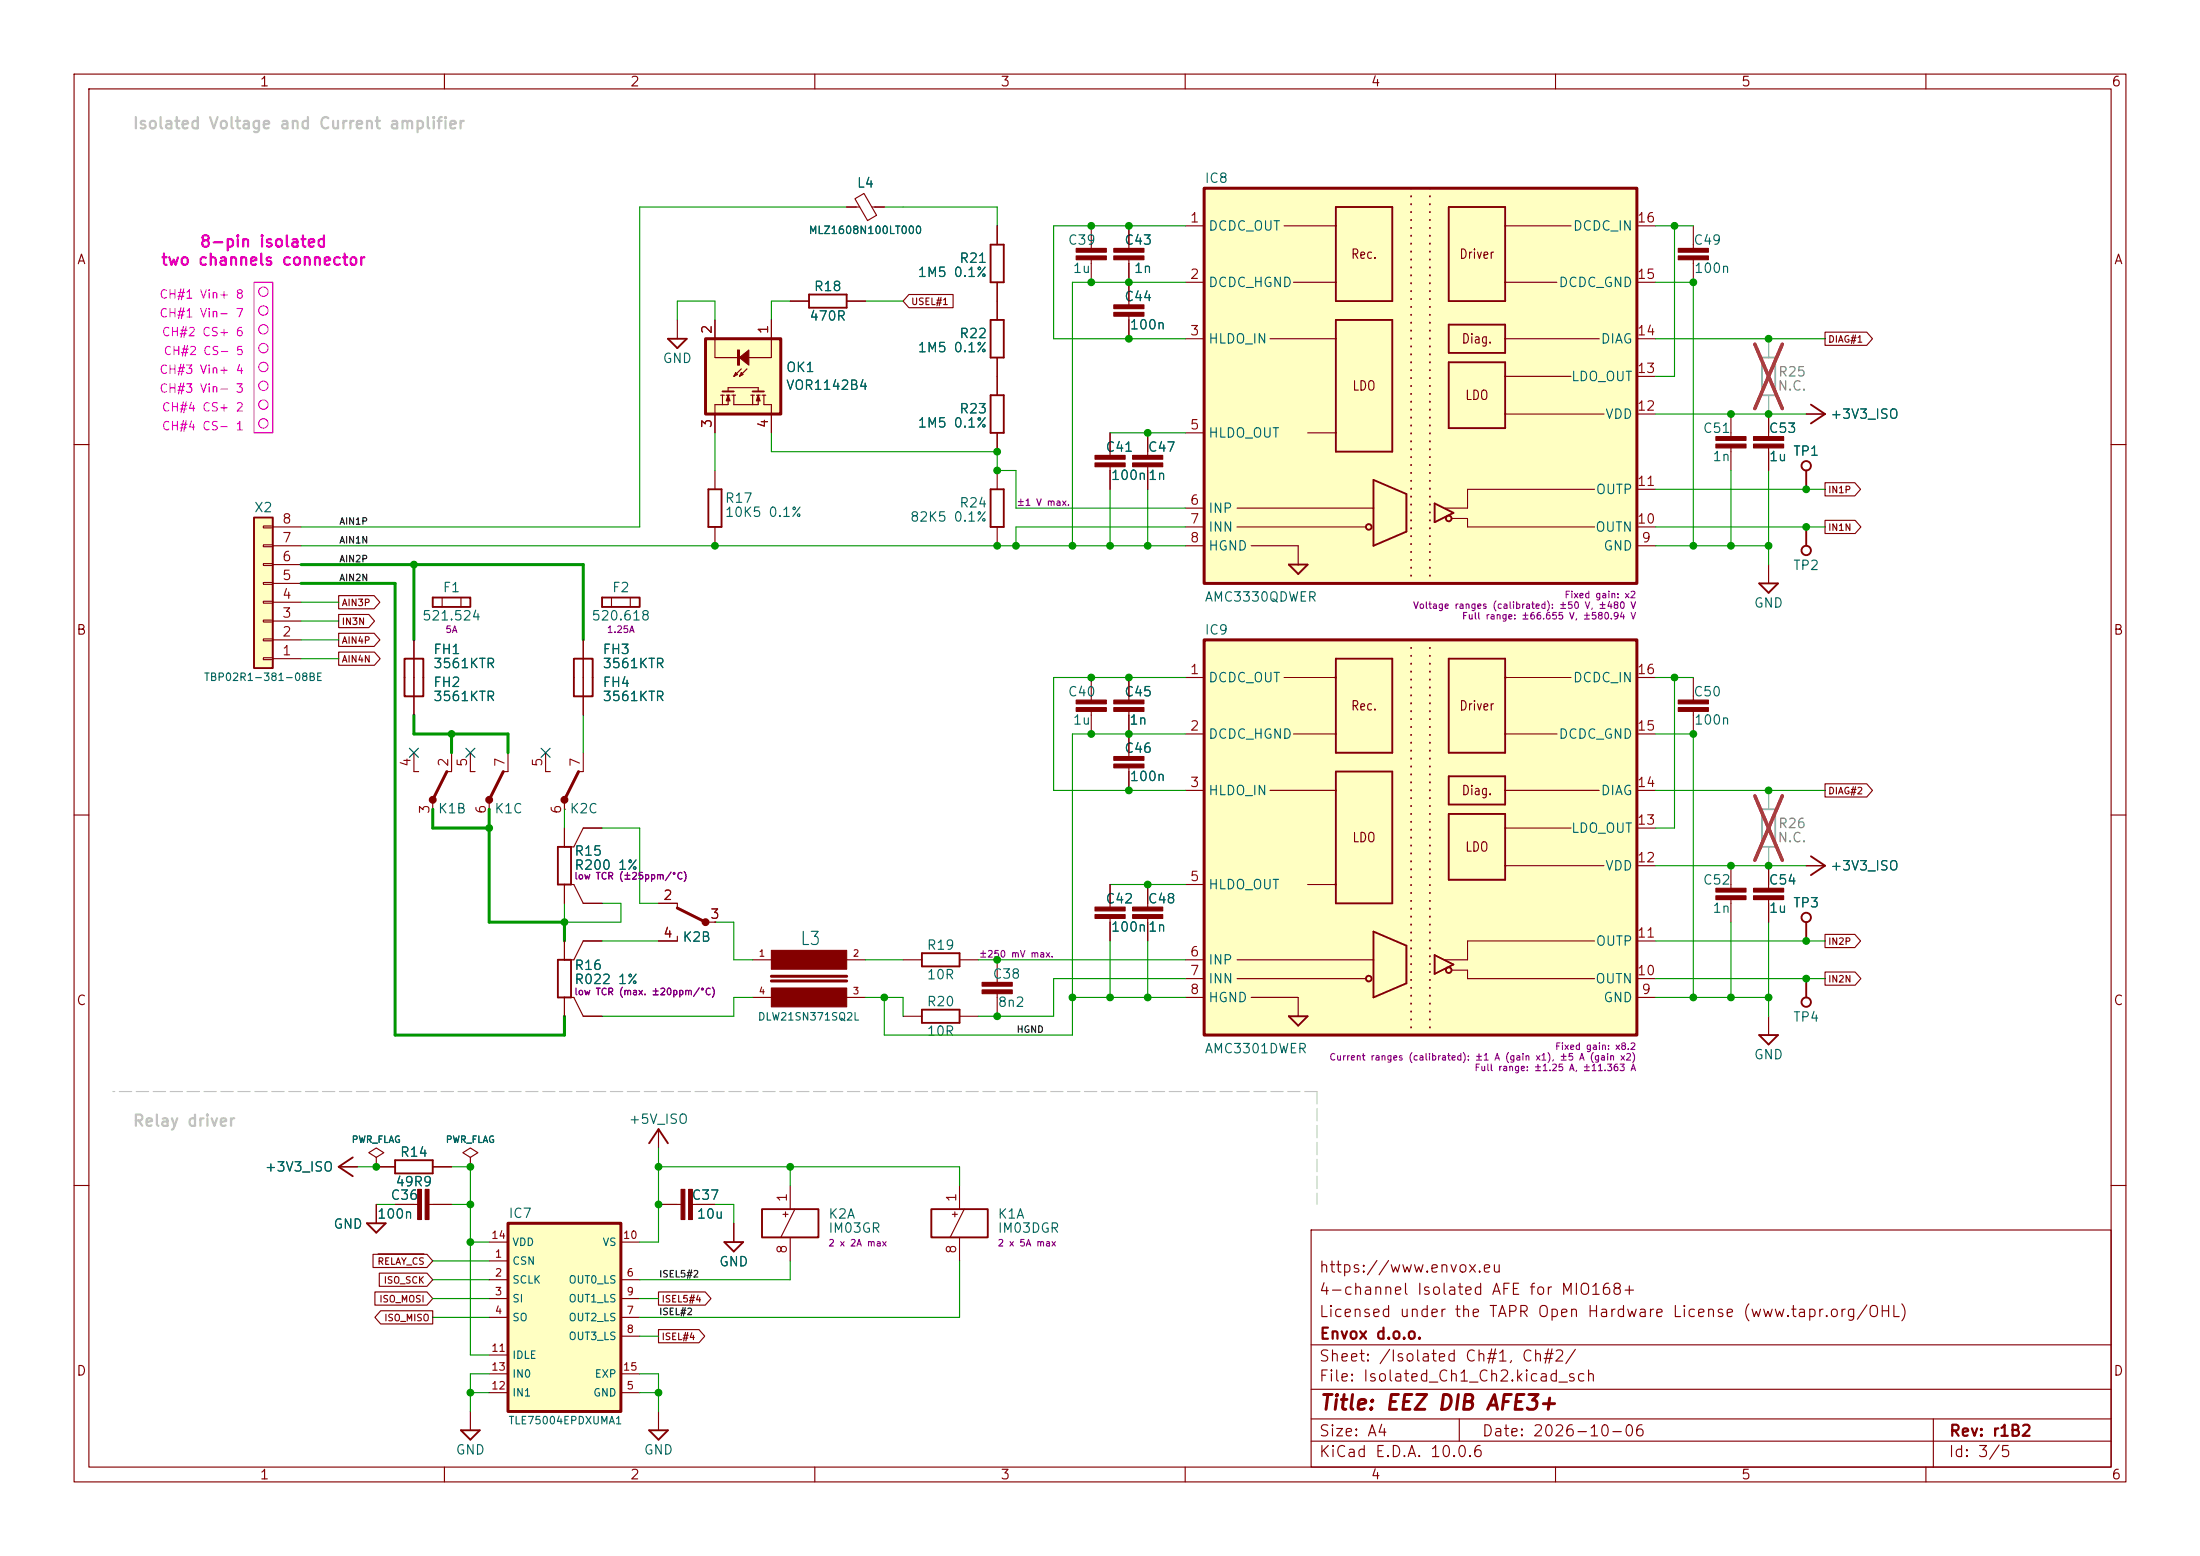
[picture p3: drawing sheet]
<svg xmlns="http://www.w3.org/2000/svg" width="297mm" height="210mm" viewBox="0 0 297 210" stroke-linecap="round" stroke-linejoin="round" font-family="sans-serif">
<g fill="none" stroke="#840000" stroke-width=".15">
<path d="M10 10h277v190h-277zM12 12h273v186h-273zM60 10v2M110 10v2M160 10v2M210 10v2M260 10v2M10 60h2M285 60h2M10 110h2M285 110h2M10 160h2"/>
<path d="M177 166h108v32h-108zM285 160h2M60 198v2M110 198v2M160 198v2M177 194.5h108M177 191.5h108M177 187.5h108M177 181.5h108M197 191.5v3M210 198v2M260 198v2"/>
<path d="M261 191.5v6.5"/>
</g>
<path d="M162.6 86.4h58.4v53.3h-58.4z" fill="#ffffc2"/>
<g fill="none" stroke="#840000" stroke-width=".15">
<path d="M106.7 40.6h2.5M114.3 40.6h2.5M78.7 86.4v10.1M82.5 80.6v1.3M85.1 80.6v1.3M160 91.4h2.6M160 99.1h2.6M173.4 91.4h6.9M174.6 99.1h5.7M203.2 91.4h8.9M203.2 99.1h7M221 91.4h2.5"/>
<path d="M221 99.1h2.5M228.6 91.4v3.1M228.6 96v3.1M73.7 101.6v2.5h.6M76.2 109.2h.1M76.2 108v1.2M78.7 101.6v2.5h-.6M160 106.7h2.6M160 119.4h2.6M171.4 106.7h8.9M176.5 119.4h3.8M203.2 106.7h12.7"/>
<path d="M203.2 111.8h8.9M203.2 116.8h13.3M221 106.7h2.5M221 111.8h2.5M221 116.8h2.5M101.6 129.5h2.5M101.6 134.6h2.5M114.3 129.5h2.5M114.3 134.6h2.5M160 129.5h2.6M160 132.1h2.6M160 134.6h2.6"/>
<path d="M167 129.5h18.4M167 132.1h17.4M168.9 134.6h6.4v2.6M196 130.9h2.1v1.2h17.2M215.3 127h-17.2v2.5h-3M221 132.1h2.5M221 134.6h2.5M221 127h2.5M50.8 156.2l1-.6-1-.7-1 .7 1 .6v1.3M50.8 157.5h.1M50.8 157.5h2.5M58.4 157.5h2.6"/>
<path d="M63.5 156.2l1-.6-1-.7-1 .7 1 .6v1.3M63.5 157.5h.1M50.8 162.6v2.5M53.3 162.6h3.1M57.9 162.6h3.1M88.9 162.6h3M93.5 162.6h3M99.1 165.1v2.5M63.5 190.5v2.5M88.9 190.5v2.5"/>
</g>
<g fill="none" stroke="#840000" stroke-width=".25">
<path d="M109.2 39.8h5.1v1.7h-5.1zM77.5 88.9h2.5v5.1h-2.5zM81.3 80.6h5.1v1.3h-5.1zM180.3 88.9h7.7v12.7h-7.7zM195.6 88.9h7.6v12.7h-7.6zM180.3 104.1h7.7v17.8h-7.7zM195.6 104.8h7.6v3.8h-7.6zM195.6 109.9h7.6v8.8h-7.6zM174 137.2h2.5l-1.2 1.2zM185.4 125.7l4.5 1.9v5.1l-4.5 1.9zM193.7 128.9l2.5 1.3-2.5 1.2zM53.3 156.6h5.1v1.8h-5.1z"/>
<path d="M49.5 165.1h2.6l-1.3 1.3zM97.8 167.6h2.5l-1.2 1.3zM62.2 193h2.6l-1.3 1.3zM87.6 193h2.6l-1.3 1.3z"/>
<circle cx="184.8" cy="132.1" r=".38"/>
<circle cx="195.6" cy="130.9" r=".38"/>
</g>
<path d="M190.5 86.4v53.3M193 86.4v53.3" fill="none" stroke="#840000" stroke-width=".25" stroke-dasharray=".1 1"/>
<path d="M162.6 86.4h58.4v53.3h-58.4zM78.1 104.1l-1.9 3.9M104.1 131.8h10.2M104.1 132.4h10.2" fill="none" stroke="#840000" stroke-width=".41"/>
<g fill="#840000" stroke="#840000" stroke-width=".15">
<path d="M57.4 160.5h.5v4.1h-.5z"/>
<path d="M56.4 160.5h.5v4.1h-.5z"/>
<path d="M91.9 160.5h.6v4.1h-.6z"/>
<path d="M93 160.5h.5v4.1h-.5z"/>
<path d="M226.6 94.5h4v.5h-4z"/>
<path d="M226.6 95.5h4v.5h-4z"/>
<path d="M104.1 128.3h10.2v2.5h-10.2z"/>
<path d="M104.1 133.4h10.2v2.5h-10.2z"/>
</g>
<circle cx="76.2" cy="108" r=".33" fill="#840000" stroke="#840000" stroke-width=".41"/>
<path d="M95.2 45.7h10.2v10.2h-10.2z" fill="#ffffc2"/>
<g fill="none" stroke="#840000" stroke-width=".15">
<path d="M96.5 43.2v5.1h3.3M97.3 53.3h.5M97.5 53.3v1.3M98 53.3h.6M98.3 53.3v1.3h-1.8v3.8M98.3 52.8v-.5h4.1v.5M98.8 53.3h.5M99.1 53.3v1.3h3.3v-1.3M99.3 50.3l.3 .2-.5 .3zM100.1 50.3l.2 .2-.5 .3zM100.1 49.8l-1 1M100.8 49.8l-1 1"/>
<path d="M101.3 53.3h.6M101.6 53.3v1.3M102.1 53.3h.5M102.9 53.3h.5M103.1 53.3v1.3h1v3.8M104.1 43.2v5.1h-3M238.8 116.8v3.1M243.8 116.8h2.6M76.2 137.2v-2.6h1.3l1.2 2.6h2.6M76.2 127v2.5h1.3l1.2-2.5h2.6M238.8 121.4v3.1M45.7 157.5h2.6"/>
<path d="M88.9 152.4v2.5"/>
</g>
<g fill="#840000" stroke="#840000" stroke-width=".15">
<path d="M99.6 47.2h.2v2.1h-.2z"/>
<path d="M99.8 48.3l1.3-1.1v2.1z"/>
<path d="M102.4 53.3l.2 .8h-.5z"/>
<path d="M98.3 53.3l.3 .8h-.6z"/>
<path d="M236.7 119.9h4.1v.5h-4.1z"/>
<path d="M236.7 120.9h4.1v.5h-4.1z"/>
</g>
<path d="M97.5 52.8h1.6M101.6 52.8h1.5M244.5 115.6l1.9 1.2-1.9 1.3M75.3 129.5h1.8v5.1h-1.8zM47.6 156.2l-1.9 1.3 1.9 1.3M87.6 154.3l1.3-1.9 1.3 1.9" fill="none" stroke="#840000" stroke-width=".25"/>
<path d="M95.2 45.7h10.2v10.2h-10.2z" fill="none" stroke="#840000" stroke-width=".41"/>
<path d="M237.9 109.2h1.7v5.1h-1.7z" fill="none" stroke="#a1a1a1" stroke-width=".25"/>
<path d="M238.8 106.7v2.5M238.8 114.3v2.5" fill="none" stroke="#a1a1a1" stroke-width=".15"/>
<path d="M236.9 107.4l3.7 8.7M240.6 107.4l-3.7 8.7" fill="none" stroke="#e12e31" stroke-width=".46"/>
<path d="M34.3 69.9h2.5v20.3h-2.5z" fill="#ffffc2"/>
<g fill="none" stroke="#840000" stroke-width=".25">
<path d="M133.7 33h1.8v5.1h-1.8zM133.7 43.2h1.8v5.1h-1.8zM34.3 69.9h2.5v20.3h-2.5zM133.7 66h1.8v5.1h-1.8zM237.5 78.7h2.5l-1.2 1.3zM54.6 88.9h2.5v5.1h-2.5zM58.4 80.6h5.1v1.3h-5.1zM75.3 114.3h1.8v5.1h-1.8zM237.5 139.7h2.5l-1.2 1.3zM243.8 124.5v2.5M243.8 132.1v2.5M102.9 163.2h7.6v3.8h-7.6z"/>
<circle cx="243.8" cy="123.8" r=".63"/>
<circle cx="243.8" cy="135.3" r=".63"/>
</g>
<g fill="none" stroke="#840000" stroke-width=".15">
<path d="M114.3 27.9h1.8M115.4 26.8l1.2-.7 1.7 3-1.2 .7zM117.7 27.9h1.7M134.6 30.5v2.5M134.6 38.1v5.1M134.6 48.3v2.5M238.8 55.9v3M35.6 78.6h1.2v.3h-1.2zM35.6 76.1h1.2v.2h-1.2zM35.6 73.5h1.2v.3h-1.2zM35.6 71h1.2v.2h-1.2zM36.8 78.7h3.8"/>
<path d="M36.8 76.2h3.8M36.8 73.7h3.8M36.8 71.1h3.8M134.6 63.5v2.5M134.6 71.1v2.6M238.8 60.5v3M238.8 76.2v2.5M35.6 88.8h1.2v.2h-1.2zM35.6 86.2h1.2v.3h-1.2zM35.6 83.7h1.2v.2h-1.2zM35.6 81.2h1.2v.2h-1.2zM36.8 88.9h3.8"/>
<path d="M36.8 86.4h3.8M36.8 83.8h3.8M36.8 81.3h3.8M55.9 86.4v10.1M59.7 80.6v1.3M62.2 80.6v1.3M55.9 101.6v2.5h.6M58.4 109.2h.1M58.4 108v1.2M61 101.6v2.5h-.7M63.5 101.6v2.5h.6M66 109.2h.1"/>
<path d="M66 108v1.2M68.6 101.6v2.5h-.7M76.2 111.8v2.5h1.3l1.2-2.5h2.6M233.7 116.8v3.1M76.2 121.9v-2.5h1.3l1.2 2.5h2.6M88.9 121.9h2.5v.7M91.4 126.4v.6h-2.5M95.2 124.5h1.3M96.5 124.5h.1M233.7 121.4v3.1M238.8 137.2v2.5M243.8 132.1h.1"/>
<path d="M243.8 127h.1M106.7 160v3.2M106.7 167v3.2M107.3 163.2l-1.9 3.8"/>
</g>
<g fill="#840000" stroke="#840000" stroke-width=".15">
<path d="M231.6 119.9h4.1v.5h-4.1z"/>
<path d="M231.6 120.9h4.1v.5h-4.1z"/>
<path d="M236.7 58.9h4.1v.5h-4.1z"/>
<path d="M236.7 59.9h4.1v.6h-4.1z"/>
</g>
<g fill="#840000" stroke="#840000" stroke-width=".41">
<circle cx="66" cy="108" r=".33"/>
<circle cx="58.4" cy="108" r=".33"/>
<circle cx="95.2" cy="124.5" r=".33"/>
</g>
<path d="M60.3 104.1l-1.9 3.9M67.9 104.1l-1.9 3.9M91.4 122.6l3.8 1.9" fill="none" stroke="#840000" stroke-width=".41"/>
<path d="M237.9 48.3h1.7v5h-1.7z" fill="none" stroke="#a1a1a1" stroke-width=".25"/>
<path d="M238.8 45.7v2.6M238.8 53.3v2.6" fill="none" stroke="#a1a1a1" stroke-width=".15"/>
<path d="M236.9 46.5l3.7 8.6M240.6 46.5l-3.7 8.6" fill="none" stroke="#e12e31" stroke-width=".46"/>
<path d="M162.6 25.4h58.4v53.3h-58.4z" fill="#ffffc2"/>
<g fill="none" stroke="#840000" stroke-width=".15">
<path d="M147.3 30.5v3M147.3 35.1v3M152.4 30.5v3M152.4 35.1v6M160 30.5h2.6M160 38.1h2.6M173.4 30.5h6.9M174.6 38.1h5.7M203.2 30.5h8.9M203.2 38.1h7M221 30.5h2.5M221 38.1h2.5"/>
<path d="M228.6 30.5v3M228.6 35.1v3M134.6 50.8v2.5M134.6 58.4v2.6M149.9 58.4v3.1M152.4 42.7v3M154.9 58.4v3.1M160 45.7h2.6M160 58.4h2.6M171.4 45.7h8.9M176.5 58.4h3.8M203.2 45.7h12.7"/>
<path d="M203.2 50.8h8.9M203.2 55.9h13.3M221 45.7h2.5M221 50.8h2.5M221 55.9h2.5M233.7 55.9v3M96.5 63.5v2.5M96.5 71.1v2.6M149.9 63v3M154.9 63v3M160 68.6h2.6M160 71.1h2.6"/>
<path d="M160 73.7h2.6M167 68.6h18.4M167 71.1h17.4M168.9 73.7h6.4v2.5M196 70h2.1v1.1h17.2M215.3 66h-17.2v2.6h-3M221 71.1h2.5M221 73.7h2.5M221 66h2.5M233.7 60.5v3M243.8 71.1h.1M243.8 66h.1"/>
<path d="M147.3 91.4v3.1M147.3 96v3.1M152.4 91.4v3.1M152.4 96v6.1M149.9 119.4v3M152.4 103.6v3.1M154.9 119.4v3M121.9 129.5h2.6M121.9 137.2h2.6M129.5 129.5h2.6M129.5 137.2h2.6M134.6 129.5v3.1"/>
<path d="M134.6 134.1v3.1M149.9 124v3M154.9 124v3"/>
</g>
<g fill="none" stroke="#840000" stroke-width=".25">
<path d="M180.3 27.9h7.7v12.7h-7.7zM195.6 27.9h7.6v12.7h-7.6zM133.7 53.3h1.8v5.1h-1.8zM180.3 43.2h7.7v17.8h-7.7zM195.6 43.8h7.6v3.8h-7.6zM195.6 48.9h7.6v8.9h-7.6zM95.6 66h1.8v5.1h-1.8zM174 76.2h2.5l-1.2 1.3zM185.4 64.8l4.5 1.9v5.1l-4.5 1.9zM193.7 67.9l2.5 1.3-2.5 1.3zM243.8 63.5v2.5M243.8 71.1v2.6"/>
<path d="M124.5 128.7h5v1.7h-5zM124.5 136.3h5v1.7h-5z"/>
<circle cx="184.8" cy="71.1" r=".38"/>
<circle cx="195.6" cy="70" r=".38"/>
<circle cx="243.8" cy="74.3" r=".63"/>
<circle cx="243.8" cy="62.9" r=".63"/>
</g>
<path d="M190.5 25.4v53.3M193 25.4v53.3" fill="none" stroke="#840000" stroke-width=".25" stroke-dasharray=".1 1"/>
<path d="M162.6 25.4h58.4v53.3h-58.4z" fill="none" stroke="#840000" stroke-width=".41"/>
<g fill="#840000" stroke="#840000" stroke-width=".15">
<path d="M150.4 33.5h4v.5h-4z"/>
<path d="M150.4 34.5h4v.6h-4z"/>
<path d="M150.4 41.1h4v.6h-4z"/>
<path d="M150.4 42.2h4v.5h-4z"/>
<path d="M145.3 94.5h4.1v.5h-4.1z"/>
<path d="M145.3 95.5h4.1v.5h-4.1z"/>
<path d="M231.6 58.9h4.1v.5h-4.1z"/>
<path d="M231.6 59.9h4.1v.6h-4.1z"/>
<path d="M147.8 61.5h4.1v.5h-4.1z"/>
<path d="M147.8 62.5h4.1v.5h-4.1z"/>
<path d="M152.9 61.5h4.1v.5h-4.1z"/>
<path d="M152.9 62.5h4.1v.5h-4.1z"/>
<path d="M226.6 33.5h4v.5h-4z"/>
<path d="M226.6 34.5h4v.6h-4z"/>
<path d="M150.4 102.1h4v.5h-4z"/>
<path d="M150.4 103.1h4v.5h-4z"/>
<path d="M150.4 94.5h4v.5h-4z"/>
<path d="M150.4 95.5h4v.5h-4z"/>
<path d="M147.8 122.4h4.1v.5h-4.1z"/>
<path d="M147.8 123.4h4.1v.6h-4.1z"/>
<path d="M152.9 122.4h4.1v.5h-4.1z"/>
<path d="M152.9 123.4h4.1v.6h-4.1z"/>
<path d="M145.3 33.5h4.1v.5h-4.1z"/>
<path d="M145.3 34.5h4.1v.6h-4.1z"/>
<path d="M132.6 132.6h4.1v.5h-4.1z"/>
<path d="M132.6 133.6h4.1v.5h-4.1z"/>
</g>
<path d="M68.6 165.1h15.2v25.4h-15.2z" fill="#ffffc2"/>
<path d="M68.6 165.1h15.2v25.4h-15.2z" fill="none" stroke="#840000" stroke-width=".41"/>
<g fill="none" stroke="#840000" stroke-width=".15">
<path d="M114.3 27.9h1.3M118.1 27.9h1.3M122.7 39.8h6v1.7h-6l-.8-.9zM134.6 30.5v2.5M134.6 38.1v5.1M152.4 30.5v2.5M152.4 35.6v5M91.4 43.2v2.5M96.5 43.2v2.5M96.5 55.9v2.5M104.1 43.2v2.5M104.1 55.9v2.5"/>
<path d="M106.7 40.6h2.5M114.3 40.6h2.5M134.6 48.3v5M134.6 58.4v2.6M149.9 58.4v2.6M152.4 43.2v2.5M154.9 58.4v2.6M238.8 55.9v2.5M243.8 55.9h2.6M246.4 44.8h5.6l.8 .9-.8 .9h-5.6zM149.9 63.5v2.5M154.9 63.5v2.5"/>
<path d="M238.8 61v2.5M243.8 66h.1M246.4 70.2h4l.8 .9-.8 .9h-4zM246.4 65.2h4l.8 .8-.8 .9h-4zM45.7 82.9h4.1l.8 .9-.8 .9h-4.1zM45.7 80.4h4.8l.8 .9-.8 .9h-4.8zM45.7 88h4.8l.8 .9-.8 .9h-4.8zM45.7 85.5h4.8l.8 .9-.8 .8h-4.8zM55.9 86.4v10.1M78.7 86.4v10.1M152.4 91.4v2.6M152.4 96.5v5.1"/>
<path d="M76.2 111.8v2.5M76.2 119.4v2.5M78.7 111.8h2.6M149.9 119.4v2.5M152.4 104.1v2.6M154.9 119.4v2.5M238.8 116.8v2.6M243.8 116.8h2.6M246.4 105.8h5.6l.8 .9-.8 .9h-5.6zM76.2 127v2.5M76.2 134.6v2.6M78.7 121.9h2.6"/>
<path d="M78.7 127h2.6M78.7 137.2h2.6M88.9 121.9h2.5M88.9 127h2.5M96.5 124.5h.1M149.9 124.5v2.5M154.9 124.5v2.5M238.8 121.9v2.6M243.8 127h.1M246.4 126.1h4l.8 .9-.8 .9h-4zM246.4 131.2h4l.8 .9-.8 .9h-4zM45.7 157.5h2.6"/>
<path d="M50.8 157.5h.1M50.8 157.5h2.5M58.4 157.5h2.6M63.5 157.5h.1M50.4 169.3h7.2l.8 .9-.8 .9h-7.2zM50.6 174.4h7l.8 .9-.8 .8h-7zM50.8 162.6v2.5M51.1 169.2h6.1M51.2 171.8h6.4l.8 .9-.8 .9h-6.4zM51.4 176.9h7v1.8h-7l-.8-.9zM53.3 162.6h2.6M58.4 162.6h2.6"/>
<path d="M66 170.2h2.6M66 172.7h2.6M66 175.3h2.6M66 177.8h2.6M66 167.6h2.6M83.8 172.7h2.6M83.8 175.3h2.6M83.8 177.8h2.6M83.8 167.6h2.6M88.9 179.5h5.5l.7 .8-.7 .9h-5.5zM88.9 174.4h6.3l.8 .9-.8 .8h-6.3zM88.9 162.6h2.5"/>
<path d="M94 162.6h2.5M99.1 165.1v2.5M129.5 160v3.2M129.5 167v3.2M130.2 163.2l-1.9 3.8M66 188h2.6M66 182.9h2.6M66 185.4h2.6M83.8 188h2.6M83.8 180.3h2.6M83.8 185.4h2.6"/>
</g>
<path d="M90.2 45.7h2.5l-1.3 1.3zM244.5 54.6l1.9 1.3-1.9 1.3M125.7 163.2h7.6v3.8h-7.6z" fill="none" stroke="#840000" stroke-width=".25"/>
<path d="M177.8 147.3h-162.6M177.8 147.3v15.3" fill="none" stroke="#c2c2c2" stroke-width=".15" stroke-dasharray="1.7 .6"/>
<g fill="none" stroke="#009600" stroke-width=".15">
<path d="M114.3 27.9h-27.9v43.2h-45.8M119.4 27.9h15.2v2.6M160 38.1h-15.2v35.6M160 30.5h-17.8v15.2h17.8M223.5 38.1h5.1v35.6M223.5 30.5h5.1M226.1 30.5v20.3h-2.6M91.4 43.2v-2.6h5.1v2.6M96.5 58.4v5.1M104.1 58.4v2.6h30.5v2.5h2.6v5.1h22.8M106.7 40.6h-2.6v2.6M116.8 40.6h5.1"/>
<path d="M149.9 58.4h10.1M223.5 55.9h20.3M223.5 45.7h22.9M40.6 73.7h119.4M149.9 66v7.7M154.9 66v7.7M160 71.1h-22.8v2.6M223.5 66h22.9M223.5 71.1h22.9M223.5 73.7h15.3M233.7 63.5v10.2M238.8 63.5v12.7"/>
<path d="M40.6 83.8h5.1M40.6 81.3h5.1M40.6 88.9h5.1M40.6 86.4h5.1M78.7 96.5v5.1M160 99.1h-15.2v40.6h-25.4v-5.1M160 91.4h-17.8v15.3h17.8M223.5 99.1h5.1v35.5M223.5 91.4h5.1M226.1 91.4v20.4h-2.6M76.2 109.2v2.6M81.3 111.8h5.1v10.1h2.5"/>
<path d="M149.9 119.4h10.1M223.5 116.8h20.3M223.5 106.7h22.9M76.2 121.9v2.6h7.6v-2.6h-2.5M81.3 127h7.6M96.5 124.5h2.6v5h2.5M101.6 134.6h-2.5v2.6h-17.8M116.8 134.6h5.1v2.6M116.8 129.5h5.1M132.1 129.5h27.9M144.8 134.6h15.2M149.9 127v7.6"/>
<path d="M154.9 127v7.6M160 132.1h-17.8v5.1h-10.1M223.5 134.6h15.3M223.5 127h22.9M223.5 132.1h22.9M233.7 124.5v10.1M238.8 124.5v12.7M48.3 157.5h2.5M61 157.5h2.5v25.4h2.5M88.9 157.5h40.6v2.5M88.9 154.9v12.7h-2.5M106.7 157.5v2.5"/>
<path d="M50.8 162.6h2.5M58.4 175.3h7.6M58.4 177.8h7.6M58.4 170.2h7.6M58.4 172.7h7.6M61 162.6h2.5M63.5 167.6h2.5M86.4 175.3h2.5M96.5 162.6h2.6v2.5M106.7 170.2v2.5h-20.3M129.5 170.2v7.6h-43.1M63.5 188h2.5"/>
<path d="M66 185.4h-2.5v5.1M86.4 185.4h2.5v5.1M86.4 180.3h2.5M86.4 188h2.5"/>
</g>
<path d="M40.6 78.7h12.7v61h22.9v-2.5M40.6 76.2h38.1v10.2M55.9 76.2v10.2M55.9 96.5v2.6h12.7v2.5M61 99.1v2.5M58.4 109.2v2.6h7.6M66 109.2v15.3h10.2v2.5" fill="none" stroke="#009600" stroke-width=".41"/>
<path d="M55.3 101l1.2 1.2M56.5 101l-1.2 1.2M62.9 101l1.2 1.2M64.1 101l-1.2 1.2M73.1 101l1.2 1.2M74.3 101l-1.2 1.2" fill="none" stroke="#000084" stroke-width=".15"/>
<g fill="none" stroke="#f0f" stroke-width=".15">
<path d="M34.3 38.1h2.5v20.3h-2.5z"/>
<circle cx="35.6" cy="39.4" r=".63"/>
<circle cx="35.6" cy="47" r=".63"/>
<circle cx="35.6" cy="44.4" r=".63"/>
<circle cx="35.6" cy="54.6" r=".63"/>
<circle cx="35.6" cy="49.5" r=".63"/>
<circle cx="35.6" cy="41.9" r=".63"/>
<circle cx="35.6" cy="52.1" r=".63"/>
<circle cx="35.6" cy="57.1" r=".63"/>
</g>
<path d="M238.8 45.7v2.6M238.8 53.3v2.6M238.8 106.7v2.5M238.8 114.3v2.5" fill="none" stroke="#a1a1a1" stroke-width=".15"/>
<path d="M236.9 46.5l3.7 8.6M240.6 46.5l-3.7 8.6M236.9 107.4l3.7 8.7M240.6 107.4l-3.7 8.7" fill="none" stroke="#e12e31" stroke-width=".46"/>
<g fill="#009600" stroke="#009600" stroke-width=".14">
<circle cx="88.9" cy="162.6" r=".46"/>
<circle cx="88.9" cy="157.5" r=".46"/>
<circle cx="88.9" cy="188" r=".46"/>
<circle cx="63.5" cy="188" r=".46"/>
<circle cx="63.5" cy="167.6" r=".46"/>
<circle cx="50.8" cy="157.5" r=".46"/>
<circle cx="147.3" cy="99.1" r=".46"/>
<circle cx="152.4" cy="106.7" r=".46"/>
<circle cx="144.8" cy="134.6" r=".46"/>
<circle cx="149.9" cy="134.6" r=".46"/>
<circle cx="154.9" cy="134.6" r=".46"/>
<circle cx="134.6" cy="137.2" r=".46"/>
<circle cx="134.6" cy="129.5" r=".46"/>
<circle cx="154.9" cy="119.4" r=".46"/>
<circle cx="55.9" cy="76.2" r=".46"/>
<circle cx="61" cy="99.1" r=".46"/>
<circle cx="63.5" cy="157.5" r=".46"/>
<circle cx="63.5" cy="162.6" r=".46"/>
<circle cx="66" cy="111.8" r=".46"/>
<circle cx="76.2" cy="124.5" r=".46"/>
<circle cx="144.8" cy="73.7" r=".46"/>
<circle cx="137.2" cy="73.7" r=".46"/>
<circle cx="149.9" cy="73.7" r=".46"/>
<circle cx="154.9" cy="58.4" r=".46"/>
<circle cx="134.6" cy="61" r=".46"/>
<circle cx="134.6" cy="63.5" r=".46"/>
<circle cx="147.3" cy="91.4" r=".46"/>
<circle cx="154.9" cy="73.7" r=".46"/>
<circle cx="134.6" cy="73.7" r=".46"/>
<circle cx="96.5" cy="73.7" r=".46"/>
<circle cx="152.4" cy="91.4" r=".46"/>
<circle cx="152.4" cy="99.1" r=".46"/>
<circle cx="152.4" cy="38.1" r=".46"/>
<circle cx="152.4" cy="45.7" r=".46"/>
<circle cx="147.3" cy="30.5" r=".46"/>
<circle cx="147.3" cy="38.1" r=".46"/>
<circle cx="152.4" cy="30.5" r=".46"/>
<circle cx="238.8" cy="134.6" r=".46"/>
<circle cx="228.6" cy="134.6" r=".46"/>
<circle cx="233.7" cy="134.6" r=".46"/>
<circle cx="226.1" cy="91.4" r=".46"/>
<circle cx="228.6" cy="99.1" r=".46"/>
<circle cx="233.7" cy="116.8" r=".46"/>
<circle cx="228.6" cy="73.7" r=".46"/>
<circle cx="238.8" cy="73.7" r=".46"/>
<circle cx="233.7" cy="73.7" r=".46"/>
<circle cx="243.8" cy="132.1" r=".46"/>
<circle cx="243.8" cy="127" r=".46"/>
<circle cx="238.8" cy="106.7" r=".46"/>
<circle cx="238.8" cy="116.8" r=".46"/>
<circle cx="119.4" cy="134.6" r=".46"/>
<circle cx="106.7" cy="157.5" r=".46"/>
<circle cx="238.8" cy="55.9" r=".46"/>
<circle cx="243.8" cy="66" r=".46"/>
<circle cx="233.7" cy="55.9" r=".46"/>
<circle cx="226.1" cy="30.5" r=".46"/>
<circle cx="238.8" cy="45.7" r=".46"/>
<circle cx="228.6" cy="38.1" r=".46"/>
<circle cx="243.8" cy="71.1" r=".46"/>
</g>
<text font-size="2" fill="#840000" x="178" y="190.8">Title: EEZ DIB AFE3+</text>
<text font-size="1.8" fill="#006464" x="107.9" y="128">L3</text>
<g font-size="1.5" fill="#c2c2c2">
<text x="17.8" y="17.8">Isolated Voltage and Current amplifier</text>
<text x="17.8" y="152.4">Relay driver</text>
</g>
<g font-size="1.5" fill="#f0f">
<text x="26.9" y="33.7">8-pin isolated</text>
<text x="21.6" y="36.2">two channels connector</text>
</g>
<g font-size="1.5" fill="#840000">
<text x="178" y="172.1">https://www.envox.eu</text>
<text x="178" y="178.1">Licensed under the TAPR Open Hardware License (www.tapr.org/OHL)</text>
<text x="178" y="175.1">4-channel Isolated AFE for MIO168+</text>
<text x="178" y="184.1">Sheet: /Isolated Ch#1, Ch#2/</text>
<text x="178" y="181.1">Envox d.o.o.</text>
<text x="178" y="186.8">File: Isolated_Ch1_Ch2.kicad_sch</text>
<text x="178" y="197">KiCad E.D.A. 10.0.6</text>
<text x="178" y="194.2">Size: A4</text>
<text x="200" y="194.2">Date: 2026-10-06</text>
<text x="263" y="197">Id: 3/5</text>
<text x="263" y="194.2">Rev: r1B2</text>
</g>
<g font-size="1.3" fill="#840000">
<text x="35" y="12">1</text>
<text x="85" y="12">2</text>
<text x="135" y="12">3</text>
<text x="185" y="12">4</text>
<text x="235" y="12">5</text>
<text x="285" y="12">6</text>
<text x="10.3" y="36">A</text>
<text x="182.3" y="35.3">Rec.</text>
<text x="196.9" y="35.3">Driver</text>
<text x="285.3" y="36">A</text>
<text x="197.3" y="46.7">Diag.</text>
<text x="182.5" y="53">LDO</text>
<text x="197.7" y="54.3">LDO</text>
<text x="10.2" y="86">B</text>
<text x="285.2" y="86">B</text>
<text x="182.3" y="96.2">Rec.</text>
<text x="196.9" y="96.2">Driver</text>
<text x="197.3" y="107.6">Diag.</text>
<text x="182.5" y="114">LDO</text>
<text x="197.7" y="115.3">LDO</text>
<text x="10.2" y="136">C</text>
<text x="285.2" y="136">C</text>
<text x="10.2" y="186">D</text>
<text x="285.2" y="186">D</text>
<text x="35" y="200">1</text>
<text x="85" y="200">2</text>
<text x="135" y="200">3</text>
<text x="185" y="200">4</text>
<text x="235" y="200">5</text>
<text x="285" y="200">6</text>
</g>
<g font-size="1.3" fill="#006464">
<text x="115.6" y="25.6">L4</text>
<text x="162.5" y="25">IC8</text>
<text x="129.4" y="35.8">R21</text>
<text x="144.1" y="33.3">C39</text>
<text x="151.7" y="33.3">C43</text>
<text x="163" y="31.4">DCDC_OUT</text>
<text x="212.3" y="31.4">DCDC_IN</text>
<text x="228.5" y="33.3">C49</text>
<text x="109.8" y="39.6">R18</text>
<text x="123.8" y="37.7">1M5 0.1%</text>
<text x="144.7" y="37.2">1u</text>
<text x="151.7" y="41">C44</text>
<text x="153" y="37.2">1n</text>
<text x="163" y="39.1">DCDC_HGND</text>
<text x="210.3" y="39.1">DCDC_GND</text>
<text x="228.6" y="37.2">100n</text>
<text x="109.2" y="43.6">470R</text>
<text x="123.8" y="47.9">1M5 0.1%</text>
<text x="129.4" y="46">R22</text>
<text x="152.4" y="44.8">100n</text>
<text x="163" y="46.7">HLDO_IN</text>
<text x="216" y="46.7">DIAG</text>
<text x="89.4" y="49.3">GND</text>
<text x="106" y="50.5">OK1</text>
<text x="106" y="52.9">VOR1142B4</text>
<text x="212" y="51.8">LDO_OUT</text>
<text x="123.8" y="58">1M5 0.1%</text>
<text x="129.4" y="56.1">R23</text>
<text x="163" y="59.4">HLDO_OUT</text>
<text x="216.6" y="56.8">VDD</text>
<text x="229.8" y="58.7">C51</text>
<text x="238.7" y="58.7">C53</text>
<text x="247" y="56.8">+3V3_ISO</text>
<text x="149.2" y="61.3">C41</text>
<text x="149.9" y="65.1">100n1n</text>
<text x="154.9" y="61.3">C47</text>
<text x="231.1" y="62.6">1n</text>
<text x="238.7" y="62.6">1u</text>
<text x="242" y="61.8">TP1</text>
<text x="34.2" y="69.5">X2</text>
<text x="97.8" y="68.2">R17</text>
<text x="97.8" y="70.1">10K5 0.1%</text>
<text x="122.8" y="70.7">82K5 0.1%</text>
<text x="129.4" y="68.8">R24</text>
<text x="163" y="69.5">INP</text>
<text x="215.3" y="67">OUTP</text>
<text x="163" y="72.1">INN</text>
<text x="163" y="74.6">HGND</text>
<text x="215.3" y="72.1">OUTN</text>
<text x="216.4" y="74.6">GND</text>
<text x="242" y="77.3">TP2</text>
<text x="59.7" y="80.2">F1</text>
<text x="82.5" y="80.2">F2</text>
<text x="162.5" y="81.5">AMC3330QDWER</text>
<text x="236.7" y="82.3">GND</text>
<text x="56.9" y="84.1">521.524</text>
<text x="58.4" y="88.6">FH1</text>
<text x="79.8" y="84.1">520.618</text>
<text x="81.3" y="88.6">FH3</text>
<text x="162.5" y="86">IC9</text>
<text x="58.4" y="94.9">3561KTR</text>
<text x="58.4" y="93">FH2</text>
<text x="58.4" y="90.5">3561KTR</text>
<text x="81.3" y="90.5">3561KTR</text>
<text x="81.3" y="93">FH4</text>
<text x="81.3" y="94.9">3561KTR</text>
<text x="144.1" y="94.3">C40</text>
<text x="151.7" y="94.3">C45</text>
<text x="163" y="92.4">DCDC_OUT</text>
<text x="212.3" y="92.4">DCDC_IN</text>
<text x="228.5" y="94.3">C50</text>
<text x="144.7" y="98.1">1u</text>
<text x="151.7" y="101.9">C46</text>
<text x="152.4" y="98.1">1n</text>
<text x="163" y="100">DCDC_HGND</text>
<text x="210.3" y="100">DCDC_GND</text>
<text x="228.6" y="98.1">100n</text>
<text x="152.4" y="105.7">100n</text>
<text x="163" y="107.6">HLDO_IN</text>
<text x="216" y="107.6">DIAG</text>
<text x="59" y="110.1">K1B</text>
<text x="66.7" y="110.1">K1C</text>
<text x="76.8" y="110.1">K2C</text>
<text x="212" y="112.7">LDO_OUT</text>
<text x="77.5" y="115.8">R15</text>
<text x="77.5" y="117.7">R200 1%</text>
<text x="216.6" y="117.8">VDD</text>
<text x="229.8" y="119.7">C52</text>
<text x="238.7" y="119.7">C54</text>
<text x="247" y="117.8">+3V3_ISO</text>
<text x="149.2" y="122.2">C42</text>
<text x="154.9" y="122.2">C48</text>
<text x="163" y="120.3">HLDO_OUT</text>
<text x="231.1" y="123.5">1n</text>
<text x="238.7" y="123.5">1u</text>
<text x="242" y="122.8">TP3</text>
<text x="77.5" y="131.2">R16</text>
<text x="92.1" y="127.4">K2B</text>
<text x="125" y="128.5">R19</text>
<text x="149.9" y="126.1">100n1n</text>
<text x="163" y="130.5">INP</text>
<text x="215.3" y="128">OUTP</text>
<text x="77.5" y="133.1">R022 1%</text>
<text x="125" y="132.5">10R</text>
<text x="125" y="136.1">R20</text>
<text x="133.9" y="132.4">C38</text>
<text x="134.6" y="136.2">8n2</text>
<text x="163" y="133">INN</text>
<text x="163" y="135.6">HGND</text>
<text x="215.3" y="133">OUTN</text>
<text x="216.4" y="135.6">GND</text>
<text x="125" y="140.1">10R</text>
<text x="162.5" y="142.5">AMC3301DWER</text>
<text x="236.7" y="143.3">GND</text>
<text x="242" y="138.2">TP4</text>
<text x="84.8" y="152">+5V_ISO</text>
<text x="35.7" y="158.4">+3V3_ISO</text>
<text x="53.3" y="160.4">49R9</text>
<text x="53.9" y="156.4">R14</text>
<text x="44.9" y="166.2">GND</text>
<text x="50.8" y="164.8">100n</text>
<text x="52.6" y="162.3">C36</text>
<text x="68.6" y="164.7">IC7</text>
<text x="93.3" y="162.3">C37</text>
<text x="94" y="164.8">10u</text>
<text x="111.7" y="164.8">K2A</text>
<text x="111.7" y="166.7">IM03GR</text>
<text x="134.6" y="164.8">K1A</text>
<text x="134.6" y="166.7">IM03DGR</text>
<text x="97" y="171.2">GND</text>
<text x="61.4" y="196.6">GND</text>
<text x="86.8" y="196.6">GND</text>
</g>
<g font-size="1.3" fill="#a90000">
<text x="160.6" y="30.3">1</text>
<text x="220.9" y="30.3">16</text>
<text x="160.6" y="38">2</text>
<text x="220.9" y="38">15</text>
<text x="96.4" y="45.2" transform="rotate(-90 96.4 45.2)">2</text>
<text x="104" y="45.2" transform="rotate(-90 104 45.2)">1</text>
<text x="160.6" y="45.6">3</text>
<text x="220.9" y="45.6">14</text>
<text x="220.9" y="50.7">13</text>
<text x="96.4" y="57.9" transform="rotate(-90 96.4 57.9)">3</text>
<text x="104" y="57.9" transform="rotate(-90 104 57.9)">4</text>
<text x="160.6" y="58.3">5</text>
<text x="220.9" y="55.7">12</text>
<text x="220.9" y="65.9">11</text>
<text x="38" y="71">8</text>
<text x="160.6" y="68.4">6</text>
<text x="160.6" y="71">7</text>
<text x="220.9" y="71">10</text>
<text x="38" y="76.1">6</text>
<text x="38" y="73.5">7</text>
<text x="160.6" y="73.5">8</text>
<text x="221.5" y="73.5">9</text>
<text x="38" y="83.7">3</text>
<text x="38" y="81.1">4</text>
<text x="38" y="78.6">5</text>
<text x="38" y="88.8">1</text>
<text x="38" y="86.2">2</text>
<text x="160.6" y="91.3">1</text>
<text x="220.9" y="91.3">16</text>
<text x="160.6" y="98.9">2</text>
<text x="220.9" y="98.9">15</text>
<text x="55.7" y="103.6" transform="rotate(-90 55.7 103.6)">4</text>
<text x="60.8" y="103.6" transform="rotate(-90 60.8 103.6)">2</text>
<text x="63.4" y="103.6" transform="rotate(-90 63.4 103.6)">5</text>
<text x="68.4" y="103.6" transform="rotate(-90 68.4 103.6)">7</text>
<text x="73.5" y="103.6" transform="rotate(-90 73.5 103.6)">5</text>
<text x="78.6" y="103.6" transform="rotate(-90 78.6 103.6)">7</text>
<text x="160.6" y="106.5">3</text>
<text x="220.9" y="106.5">14</text>
<text x="58.3" y="110" transform="rotate(-90 58.3 110)">3</text>
<text x="65.9" y="110" transform="rotate(-90 65.9 110)">6</text>
<text x="76.1" y="110" transform="rotate(-90 76.1 110)">6</text>
<text x="220.9" y="111.6">13</text>
<text x="160.6" y="119.2">5</text>
<text x="220.9" y="116.7">12</text>
<text x="89.4" y="121.8">2</text>
<text x="95.8" y="124.3">3</text>
<text x="89.4" y="126.9">4</text>
<text x="160.6" y="129.4">6</text>
<text x="160.6" y="131.9">7</text>
<text x="220.9" y="131.9">10</text>
<text x="220.9" y="126.9">11</text>
<text x="160.6" y="134.5">8</text>
<text x="221.5" y="134.5">9</text>
<text x="106.5" y="162.3" transform="rotate(-90 106.5 162.3)">1</text>
<text x="129.4" y="162.3" transform="rotate(-90 129.4 162.3)">1</text>
<text x="106.5" y="169.3" transform="rotate(-90 106.5 169.3)">8</text>
<text x="129.4" y="169.3" transform="rotate(-90 129.4 169.3)">8</text>
</g>
<g font-size="1.3" fill="#989898">
<text x="239.9" y="53">N.C.</text>
<text x="240" y="51.1">R25</text>
<text x="239.9" y="114">N.C.</text>
<text x="240" y="112.1">R26</text>
</g>
<g font-size="1.1" fill="#f0f">
<text x="21.4" y="40.6">CH#1 Vin+ 8</text>
<text x="21.4" y="43.1">CH#1 Vin- 7</text>
<text x="21.8" y="45.7">CH#2 CS+ 6</text>
<text x="21.4" y="53.3">CH#3 Vin- 3</text>
<text x="21.4" y="50.7">CH#3 Vin+ 4</text>
<text x="22" y="48.2">CH#2 CS- 5</text>
<text x="21.8" y="55.8">CH#4 CS+ 2</text>
<text x="21.8" y="58.4">CH#4 CS- 1</text>
</g>
<g font-size="1" fill="#006464">
<text x="109.1" y="31.8">MLZ1608N100LT000</text>
<text x="27.5" y="92.2">TBP02R1-381-08BE</text>
<text x="102.2" y="138">DLW21SN371SQ2L</text>
<text x="69.1" y="170.9">CSN</text>
<text x="69.1" y="173.5">SCLK</text>
<text x="69.1" y="168.4">VDD</text>
<text x="76.7" y="173.5">OUT0_LS</text>
<text x="81.3" y="168.4">VS</text>
<text x="69.1" y="176">SI</text>
<text x="69.1" y="178.6">SO</text>
<text x="76.7" y="178.6">OUT2_LS</text>
<text x="76.7" y="176">OUT1_LS</text>
<text x="69.1" y="183.6">IDLE</text>
<text x="76.7" y="181.1">OUT3_LS</text>
<text x="69.1" y="188.7">IN1</text>
<text x="69.1" y="186.2">IN0</text>
<text x="80" y="188.7">GND</text>
<text x="80.2" y="186.2">EXP</text>
<text x="68.6" y="192.5">TLE75004EPDXUMA1</text>
</g>
<g font-size="1" fill="#a90000">
<text x="66.2" y="167.5">14</text>
<text x="84" y="167.5">10</text>
<text x="66.7" y="170">1</text>
<text x="66.7" y="172.5">2</text>
<text x="84.5" y="172.5">6</text>
<text x="66.7" y="175.1">3</text>
<text x="66.7" y="177.6">4</text>
<text x="84.5" y="177.6">7</text>
<text x="84.5" y="175.1">9</text>
<text x="66.2" y="182.7">11</text>
<text x="66.2" y="185.2">13</text>
<text x="84" y="185.2">15</text>
<text x="84.5" y="180.2">8</text>
<text x="66.2" y="187.8">12</text>
<text x="84.5" y="187.8">5</text>
</g>
<g font-size=".9" fill="#840000">
<text x="122.9" y="41.4">USEL#1</text>
<text x="246.7" y="46.5">DIAG#1</text>
<text x="246.7" y="71.9">IN1N</text>
<text x="246.7" y="66.8">IN1P</text>
<text x="46.1" y="82">AIN3P</text>
<text x="46.1" y="84.6">IN3N</text>
<text x="46.1" y="89.6">AIN4N</text>
<text x="46.1" y="87.1">AIN4P</text>
<text x="246.7" y="107.4">DIAG#2</text>
<text x="246.7" y="127.7">IN2P</text>
<text x="246.7" y="132.8">IN2N</text>
<text x="105.4" y="164.5">+</text>
<text x="128.3" y="164.5">+</text>
<text x="50.9" y="170.9">RELAY_CS</text>
<text x="51.7" y="173.5">ISO_SCK</text>
<text x="51.1" y="176">ISO_MOSI</text>
<text x="51.8" y="178.5">ISO_MISO</text>
<text x="89.2" y="176">ISEL5#4</text>
<text x="89.2" y="181.1">ISEL#4</text>
</g>
<g font-size=".9" fill="#0f0f0f">
<text x="45.7" y="71">AIN1P</text>
<text x="45.7" y="73.6">AIN1N</text>
<text x="45.7" y="76.1">AIN2P</text>
<text x="45.7" y="78.6">AIN2N</text>
<text x="137.2" y="139.6">HGND</text>
<text x="88.9" y="172.6">ISEL5#2</text>
<text x="88.9" y="177.7">ISEL#2</text>
</g>
<g font-size=".9" fill="#840084">
<text x="137.2" y="68.5">±1 V max.</text>
<text x="190.7" y="82.4">Voltage ranges (calibrated): ±50 V, ±480 V</text>
<text x="197.3" y="83.8">Full range: ±66.655 V, ±580.94 V</text>
<text x="211.1" y="81">Fixed gain: x2</text>
<text x="60.1" y="85.6">5A</text>
<text x="81.9" y="85.6">1.25A</text>
<text x="77.5" y="118.9">low TCR (±25ppm/°C)</text>
<text x="132.1" y="129.4">±250 mV max.</text>
<text x="77.5" y="134.5">low TCR (max. ±20ppm/°C)</text>
<text x="179.4" y="143.3">Current ranges (calibrated): ±1 A (gain x1), ±5 A (gain x2)</text>
<text x="209.9" y="141.9">Fixed gain: x8.2</text>
<text x="199" y="144.8">Full range: ±1.25 A, ±11.363 A</text>
<text x="111.7" y="168.4">2 x 2A max</text>
<text x="134.6" y="168.4">2 x 5A max</text>
</g>
<g font-size=".9" fill="#a90000">
<text x="102.4" y="129.3">1</text>
<text x="115.1" y="129.3">2</text>
<text x="102.4" y="134.4">4</text>
<text x="115.1" y="134.4">3</text>
</g>
<g font-size=".9" fill="#006464">
<text x="47.4" y="154.5">PWR_FLAG</text>
<text x="60.1" y="154.5">PWR_FLAG</text>
</g>
</svg>
